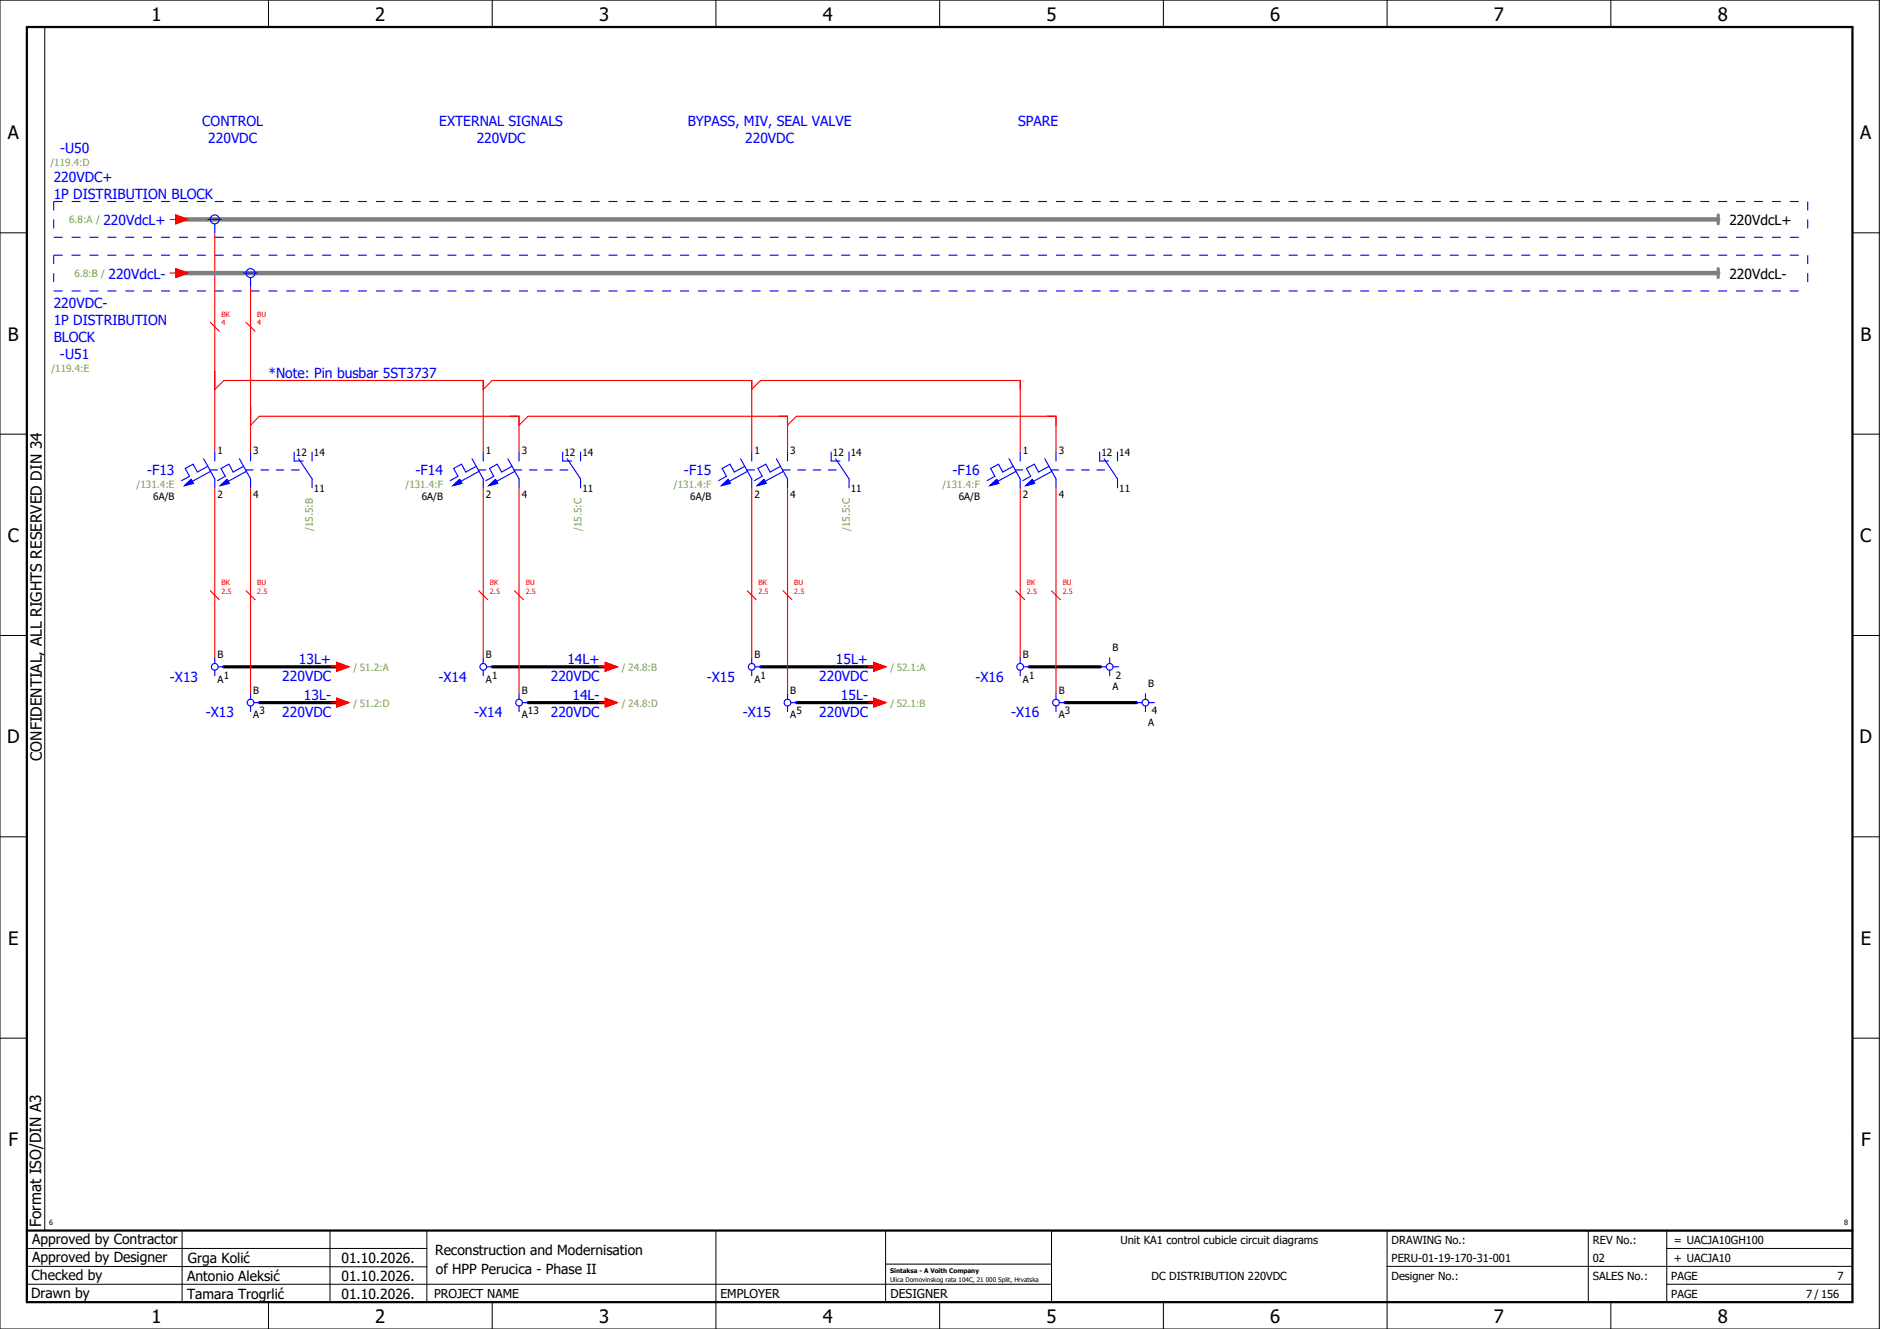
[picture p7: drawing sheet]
<svg xmlns="http://www.w3.org/2000/svg" width="420mm" height="297mm" viewBox="0 0 420 297" stroke-linecap="round" stroke-linejoin="round" font-family="sans-serif">
<g fill="none" stroke="#000" stroke-width=".22">
<path d="M0 0h420v297h-420zM10 6v269M60 0v6M110 0v6M160 0v6M210 0v6M260 0v6M310 0v6M360 0v6M0 52h6M414 52h6M0 97h6"/>
<path d="M414 97h6M0 142h6M414 142h6M414 176.3v87.4M0 187h6M414 187h6M0 232h6M414 232h6M6 279h89.4M40.7 275v16M73.7 274.9v16M95.4 275.1v16"/>
<path d="M160 275v22M197.9 275.1v16M310 275v22M355 275v16M372.5 279h41.5M372.5 275v16M414 275h-179v16M6 283l89.4 .1M6 287h229M60 291v6M110 291v6M197.9 282.5h37.1"/>
<path d="M210 291v6M260 291v6M310 283h104M360 291v6M372.5 287h41.5"/>
</g>
<path d="M6 6h408v285h-408zM6 275h408" fill="none" stroke="#000" stroke-width=".5"/>
<g fill="none" stroke="#f00" stroke-width=".25">
<path d="M38 49h1.3M39.3 48l2.7 1-2.7 1zM48 52v49M38 61h1.3M39.3 60l2.7 1-2.7 1zM47 72l2 2M55 72l2 2M56 64v37M48 87l2-2h58v16M56 95l2-2h58v8M108 87l2-2h58v16M116 95l2-2h58v8"/>
<path d="M168 87l2-2h58v16M176 95l2-2h58v8M48 109v38M56 109v46M108 109v38M116 109v46M168 109v38M176 109v46M228 109v38M236 109v46M47 132l2 2M55 132l2 2"/>
<path d="M107 132l2 2M115 132l2 2M167 132l2 2M175 132l2 2M227 132l2 2M235 132l2 2M74 149h1.2M74 157h1.2M75.2 148l2.8 1-2.8 1zM75.2 156l2.8 1-2.8 1zM134 149h1.3M134 157h1.3"/>
<path d="M135.3 148l2.7 1-2.7 1zM135.3 156l2.7 1-2.7 1zM194 149h1.3M194 157h1.3M195.3 148l2.7 1-2.7 1zM195.3 156l2.7 1-2.7 1z"/>
</g>
<path d="M50 149h26M58 157h18M110 149h26M118 157h18M170 149h26M178 157h18M230 149h16M238 157h16" fill="none" stroke="#000" stroke-width=".7"/>
<path d="M40 49h344M40 61h344" fill="none" stroke="#808080" stroke-width="1"/>
<path d="M384 48v2M384 60v2" fill="none" stroke="#808080" stroke-width=".7"/>
<g fill="none" stroke="#00f" stroke-width=".25">
<path d="M46.5 49h3M48 50v2M54.5 61h3M56 62v2M41.2 108.5l1.5-1.4 .5 .9zM45.5 102.5l2.5 4.5v2M46.4 104.2l-2.3 1.3-1-1.8-1.7 1 1 1.8-1.8 .9M46.9 105h1.7M47.1 105.3l-4.1 2.3M48 101v2M49.2 108.5l1.5-1.4 .5 .9zM53.5 102.5l2.5 4.5v2"/>
<path d="M54.4 104.2l-2.3 1.3-1-1.8-1.7 1 1 1.8-1.8 .9M54.9 105h1.7M55.1 105.3l-4.1 2.3M56 101v2M58.3 105h1.7M61.7 105h1.7M65.2 105h1.7M65.8 101v2h1.9M66.8 102.5l3 4.5v2M69.8 101v2M101.2 108.5l1.5-1.4 .5 .9zM105.5 102.5l2.5 4.5v2"/>
<path d="M106.4 104.2l-2.3 1.3-1-1.8-1.7 1 1 1.8-1.8 .9M106.9 105h1.7M107.1 105.3l-4.1 2.3M108 101v2M109.2 108.5l1.5-1.4 .5 .9zM113.5 102.5l2.5 4.5v2M114.4 104.2l-2.3 1.3-1-1.8-1.7 1 1 1.8-1.8 .9M114.9 105h1.7M115.1 105.3l-4.1 2.3M116 101v2M118.3 105h1.7M121.7 105h1.7"/>
<path d="M125.2 105h1.7M125.8 101v2h2M126.7 102.5l3.1 4.5v2M129.7 101v2M161.2 108.5l1.5-1.4 .5 .9zM165.5 102.5l2.5 4.5v2M166.4 104.2l-2.3 1.3-1-1.8-1.7 1 1 1.8-1.8 .9M166.9 105h1.7M167.1 105.3l-4.1 2.3M168 101v2M169.2 108.5l1.5-1.4 .5 .9zM173.5 102.5l2.5 4.5v2"/>
<path d="M174.4 104.2l-2.3 1.3-1-1.8-1.7 1 1 1.8-1.8 .9M174.9 105h1.7M175.1 105.3l-4.1 2.3M176 101v2M178.3 105h1.7M181.7 105h1.7M185.2 105h1.7M185.7 101v2h2.1M186.7 102.5l3.1 4.5v2M189.8 101v2M221.2 108.5l1.5-1.4 .5 .9zM225.5 102.5l2.5 4.5v2"/>
<path d="M226.4 104.2l-2.3 1.3-1-1.8-1.7 1 1 1.8-1.8 .9M226.9 105h1.7M227.1 105.3l-4.1 2.3M228 101v2M229.2 108.5l1.5-1.4 .5 .9zM233.5 102.5l2.5 4.5v2M234.4 104.2l-2.3 1.3-1-1.8-1.7 1 1 1.8-1.8 .9M234.9 105h1.7M235.1 105.3l-4.1 2.3M236 101v2M238.3 105h1.7M241.7 105h1.7"/>
<path d="M245.2 105h1.7M245.7 101v2h2.1M246.8 102.5l3 4.5v2M249.8 101v2M48 147v1.3M48 149.8v1.2M48.8 149h1.2M56 155v1.3M56 157.8v1.2M56.7 157h1.3M108 147v1.3M108 149.8v1.2"/>
<path d="M108.8 149h1.2M116 155v1.3M116 157.8v1.2M116.8 157h1.2M168 147v1.3M168 149.8v1.2M168.7 149h1.3M176 155v1.3M176 157.8v1.2M176.8 157h1.2M228 147v1.3M228 149.8v1.2"/>
<path d="M228.7 149h1.3M236 155v1.3M236 157.8v1.2M236.7 157h1.3M246 149h1.2M248 147v1.3M248 149.8v1.2M248.7 149h1.3M254 157h1.2M256 155v1.3M256 157.8v1.2M256.7 157h1.3"/>
<circle cx="48" cy="49" r="1"/>
<circle cx="56" cy="61" r="1"/>
<circle cx="48" cy="149" r=".75"/>
<circle cx="56" cy="157" r=".75"/>
<circle cx="108" cy="149" r=".75"/>
<circle cx="116" cy="157" r=".75"/>
<circle cx="168" cy="149" r=".75"/>
<circle cx="176" cy="157" r=".75"/>
<circle cx="228" cy="149" r=".75"/>
<circle cx="236" cy="157" r=".75"/>
<circle cx="248" cy="149" r=".75"/>
<circle cx="256" cy="157" r=".75"/>
</g>
<g fill="#00f" stroke="#00f" stroke-width=".22">
<path d="M169.2 108.5l1.5-1.4 .5 .9z"/>
<path d="M161.2 108.5l1.5-1.4 .5 .9z"/>
<path d="M229.2 108.5l1.5-1.4 .5 .9z"/>
<path d="M221.2 108.5l1.5-1.4 .5 .9z"/>
<path d="M49.2 108.5l1.5-1.4 .5 .9z"/>
<path d="M41.2 108.5l1.5-1.4 .5 .9z"/>
<path d="M109.2 108.5l1.5-1.4 .5 .9z"/>
<path d="M101.2 108.5l1.5-1.4 .5 .9z"/>
</g>
<path d="M12 53h392M12 45h392M12 45v8M12 57h392M12 57v8M404 45v8M404 57v8M12 65h392" fill="none" stroke="#00f" stroke-width=".25" stroke-dasharray="2 2" stroke-linecap="butt"/>
<g fill="#f00" stroke="#f00" stroke-width=".22">
<path d="M195.3 148l2.7 1-2.7 1z"/>
<path d="M195.3 156l2.7 1-2.7 1z"/>
<path d="M39.3 48l2.7 1-2.7 1z"/>
<path d="M39.3 60l2.7 1-2.7 1z"/>
<path d="M75.2 148l2.8 1-2.8 1z"/>
<path d="M75.2 156l2.8 1-2.8 1z"/>
<path d="M135.3 148l2.7 1-2.7 1z"/>
<path d="M135.3 156l2.7 1-2.7 1z"/>
</g>
<g font-size="4.1">
<text x="33.9" y="4.7">1</text>
<text x="83.9" y="4.7">2</text>
<text x="133.9" y="4.7">3</text>
<text x="183.9" y="4.7">4</text>
<text x="233.9" y="4.7">5</text>
<text x="283.9" y="4.7">6</text>
<text x="333.9" y="4.7">7</text>
<text x="383.9" y="4.7">8</text>
<text x="1.8" y="31.2">A</text>
<text x="415.8" y="31.2">A</text>
<text x="1.8" y="76.2">B</text>
<text x="415.8" y="76.2">B</text>
<text x="1.8" y="121.2">C</text>
<text x="415.8" y="121.2">C</text>
<text x="1.6" y="166.2">D</text>
<text x="415.6" y="166.2">D</text>
<text x="1.8" y="211.2">E</text>
<text x="415.8" y="211.2">E</text>
<text x="1.9" y="256.2">F</text>
<text x="415.9" y="256.2">F</text>
<text x="33.9" y="295.7">1</text>
<text x="83.9" y="295.7">2</text>
<text x="133.9" y="295.7">3</text>
<text x="183.9" y="295.7">4</text>
<text x="233.9" y="295.7">5</text>
<text x="283.9" y="295.7">6</text>
<text x="333.9" y="295.7">7</text>
<text x="383.9" y="295.7">8</text>
</g>
<g font-size="3.4">
<text x="9.4" y="170" transform="rotate(-90 9.4 170)">CONFIDENTIAL, ALL RIGHTS RESERVED DIN 34</text>
<text x="9.2" y="274.3" transform="rotate(-90 9.2 274.3)">Format ISO/DIN A3</text>
</g>
<g font-size="3.1" fill="#00f">
<text x="45.2" y="28.1">CONTROL</text>
<text x="98.2" y="28.1">EXTERNAL SIGNALS</text>
<text x="153.7" y="28.1">BYPASS, MIV, SEAL VALVE</text>
<text x="227.5" y="28.1">SPARE</text>
<text x="13.4" y="34.1">-U50</text>
<text x="46.5" y="31.9">220VDC</text>
<text x="106.5" y="31.9">220VDC</text>
<text x="166.5" y="31.9">220VDC</text>
<text x="12" y="40.6">220VDC+</text>
<text x="12" y="44.4">1P DISTRIBUTION BLOCK</text>
<text x="23.1" y="50.3">220VdcL+</text>
<text x="24.2" y="62.3">220VdcL-</text>
<text x="12" y="68.9">220VDC-</text>
<text x="12" y="72.6">1P DISTRIBUTION</text>
<text x="12" y="76.4">BLOCK</text>
<text x="13.4" y="80.3">-U51</text>
<text x="60" y="84.4">*Note: Pin busbar 5ST3737</text>
<text x="32.9" y="106.3">-F13</text>
<text x="92.9" y="106.3">-F14</text>
<text x="152.9" y="106.3">-F15</text>
<text x="212.9" y="106.3">-F16</text>
<text x="66.8" y="148.4">13L+</text>
<text x="126.8" y="148.4">14L+</text>
<text x="186.8" y="148.4">15L+</text>
<text x="38" y="152.3">-X13</text>
<text x="63.1" y="152.1">220VDC</text>
<text x="98" y="152.3">-X14</text>
<text x="123.1" y="152.1">220VDC</text>
<text x="158" y="152.3">-X15</text>
<text x="183.1" y="152.1">220VDC</text>
<text x="218" y="152.3">-X16</text>
<text x="46" y="160.3">-X13</text>
<text x="63.1" y="160.1">220VDC</text>
<text x="67.9" y="156.4">13L-</text>
<text x="106" y="160.3">-X14</text>
<text x="123.1" y="160.1">220VDC</text>
<text x="127.9" y="156.4">14L-</text>
<text x="166" y="160.3">-X15</text>
<text x="183.1" y="160.1">220VDC</text>
<text x="187.9" y="156.4">15L-</text>
<text x="226" y="160.3">-X16</text>
</g>
<g font-size="3.1">
<text x="386.5" y="50.3">220VdcL+</text>
<text x="386.5" y="62.3">220VdcL-</text>
<text x="7.2" y="278.1">Approved by Contractor</text>
<text x="97.2" y="280.5">Reconstruction and Modernisation</text>
<text x="7.1" y="286.1">Checked by</text>
<text x="7.2" y="282.1">Approved by Designer</text>
<text x="41.8" y="286.2">Antonio Aleksić</text>
<text x="42" y="282.3">Grga Kolić</text>
<text x="76.3" y="282.3">01.10.2026.</text>
<text x="76.3" y="286.3">01.10.2026.</text>
<text x="97.4" y="284.8">of HPP Perucica - Phase II</text>
<text x="6.9" y="290">Drawn by</text>
<text x="41.8" y="290.3">Tamara Trogrlić</text>
<text x="76.3" y="290.3">01.10.2026.</text>
</g>
<g font-size="2.7">
<text x="97" y="290.1">PROJECT NAME</text>
<text x="161" y="290.1">EMPLOYER</text>
<text x="199" y="290.1">DESIGNER</text>
</g>
<g font-size="2.5">
<text x="250.4" y="278">Unit KA1 control cubicle circuit diagrams</text>
<text x="311" y="278">DRAWING No.:</text>
<text x="356" y="278">REV No.:</text>
<text x="374.1" y="278">= UACJA10GH100</text>
<text x="257.4" y="286">DC DISTRIBUTION 220VDC</text>
<text x="311" y="286">Designer No.:</text>
<text x="311" y="282">PERU-01-19-170-31-001</text>
<text x="356" y="286">SALES No.:</text>
<text x="356" y="282">02</text>
<text x="373.5" y="286">PAGE</text>
<text x="374.1" y="282.1">+ UACJA10</text>
<text x="410.6" y="286">7</text>
<text x="373.5" y="290">PAGE</text>
<text x="403.6" y="290">7 / 156</text>
</g>
<g font-size="2.2" fill="#7ca552">
<text x="11.3" y="37">/119.4:D</text>
<text x="15.5" y="49.9">6.8:A /</text>
<text x="16.6" y="61.9">6.8:B /</text>
<text x="11.5" y="83.2">/119.4:E</text>
<text x="30.5" y="109.2">/131.4:E</text>
<text x="90.6" y="109.2">/131.4:F</text>
<text x="150.6" y="109.2">/131.4:F</text>
<text x="210.6" y="109.2">/131.4:F</text>
<text x="69.9" y="118.6" transform="rotate(-90 69.9 118.6)">/15.5:B</text>
<text x="129.9" y="118.7" transform="rotate(-90 129.9 118.7)">/15.5:C</text>
<text x="189.9" y="118.7" transform="rotate(-90 189.9 118.7)">/15.5:C</text>
<text x="79" y="149.9">/ 51.2:A</text>
<text x="139" y="149.9">/ 24.8:B</text>
<text x="199" y="149.9">/ 52.1:A</text>
<text x="79" y="157.9">/ 51.2:D</text>
<text x="139" y="157.9">/ 24.8:D</text>
<text x="199" y="157.9">/ 52.1:B</text>
</g>
<g font-size="2.2">
<text x="48.6" y="101.6">1</text>
<text x="56.6" y="101.6">3</text>
<text x="66.2" y="102">12</text>
<text x="70.1" y="102">14</text>
<text x="108.6" y="101.6">1</text>
<text x="116.6" y="101.6">3</text>
<text x="126.2" y="102">12</text>
<text x="130.1" y="102">14</text>
<text x="168.6" y="101.6">1</text>
<text x="176.6" y="101.6">3</text>
<text x="186.1" y="102">12</text>
<text x="190.2" y="102">14</text>
<text x="228.6" y="101.6">1</text>
<text x="236.6" y="101.6">3</text>
<text x="246.1" y="102">12</text>
<text x="250.2" y="102">14</text>
<text x="34.3" y="111.9">6A/B</text>
<text x="48.6" y="111.3">2</text>
<text x="56.6" y="111.3">4</text>
<text x="70.1" y="109.9">11</text>
<text x="94.3" y="111.9">6A/B</text>
<text x="108.6" y="111.3">2</text>
<text x="116.6" y="111.3">4</text>
<text x="130.1" y="109.9">11</text>
<text x="154.3" y="111.9">6A/B</text>
<text x="168.6" y="111.3">2</text>
<text x="176.6" y="111.3">4</text>
<text x="190.2" y="109.9">11</text>
<text x="214.3" y="111.9">6A/B</text>
<text x="228.6" y="111.3">2</text>
<text x="236.6" y="111.3">4</text>
<text x="250.2" y="109.9">11</text>
<text x="48.6" y="147.2">B</text>
<text x="108.6" y="147.2">B</text>
<text x="168.6" y="147.2">B</text>
<text x="228.6" y="147.2">B</text>
<text x="248.6" y="145.6">B</text>
<text x="48.6" y="152.6">A</text>
<text x="50" y="151.7">1</text>
<text x="56.6" y="155.2">B</text>
<text x="108.6" y="152.6">A</text>
<text x="110" y="151.7">1</text>
<text x="116.6" y="155.2">B</text>
<text x="168.6" y="152.6">A</text>
<text x="170" y="151.7">1</text>
<text x="176.6" y="155.2">B</text>
<text x="228.6" y="152.6">A</text>
<text x="230" y="151.7">1</text>
<text x="236.6" y="155.2">B</text>
<text x="248.6" y="154.3">A</text>
<text x="249.4" y="151.7">2</text>
<text x="256.6" y="153.6">B</text>
<text x="56.6" y="160.6">A</text>
<text x="58" y="159.7">3</text>
<text x="116.6" y="160.6">A</text>
<text x="118" y="159.7">13</text>
<text x="176.6" y="160.6">A</text>
<text x="178" y="159.7">5</text>
<text x="236.6" y="160.6">A</text>
<text x="238" y="159.7">3</text>
<text x="257.4" y="159.7">4</text>
<text x="256.6" y="162.3">A</text>
</g>
<g font-size="1.6" fill="#f00">
<text x="49.5" y="70.8">BK</text>
<text x="57.5" y="70.8">BU</text>
<text x="49.5" y="72.7">4</text>
<text x="57.5" y="72.7">4</text>
<text x="49.5" y="130.8">BK</text>
<text x="57.5" y="130.8">BU</text>
<text x="109.5" y="130.8">BK</text>
<text x="117.5" y="130.8">BU</text>
<text x="169.5" y="130.8">BK</text>
<text x="177.5" y="130.8">BU</text>
<text x="229.5" y="130.8">BK</text>
<text x="237.5" y="130.8">BU</text>
<text x="49.5" y="132.7">2.5</text>
<text x="57.5" y="132.7">2.5</text>
<text x="109.5" y="132.7">2.5</text>
<text x="117.5" y="132.7">2.5</text>
<text x="169.5" y="132.7">2.5</text>
<text x="177.5" y="132.7">2.5</text>
<text x="229.5" y="132.7">2.5</text>
<text x="237.5" y="132.7">2.5</text>
</g>
<g font-size="1.6">
<text x="11" y="273.7">6</text>
<text x="412.1" y="273.7">8</text>
</g>
<g font-size="1.4">
<text x="198.9" y="284.4">Sintaksa - A Voith Company</text>
<text x="198.9" y="286.4">Ulica Domovinskog rata 104C, 21 000 Split, Hrvatska</text>
</g>
</svg>
